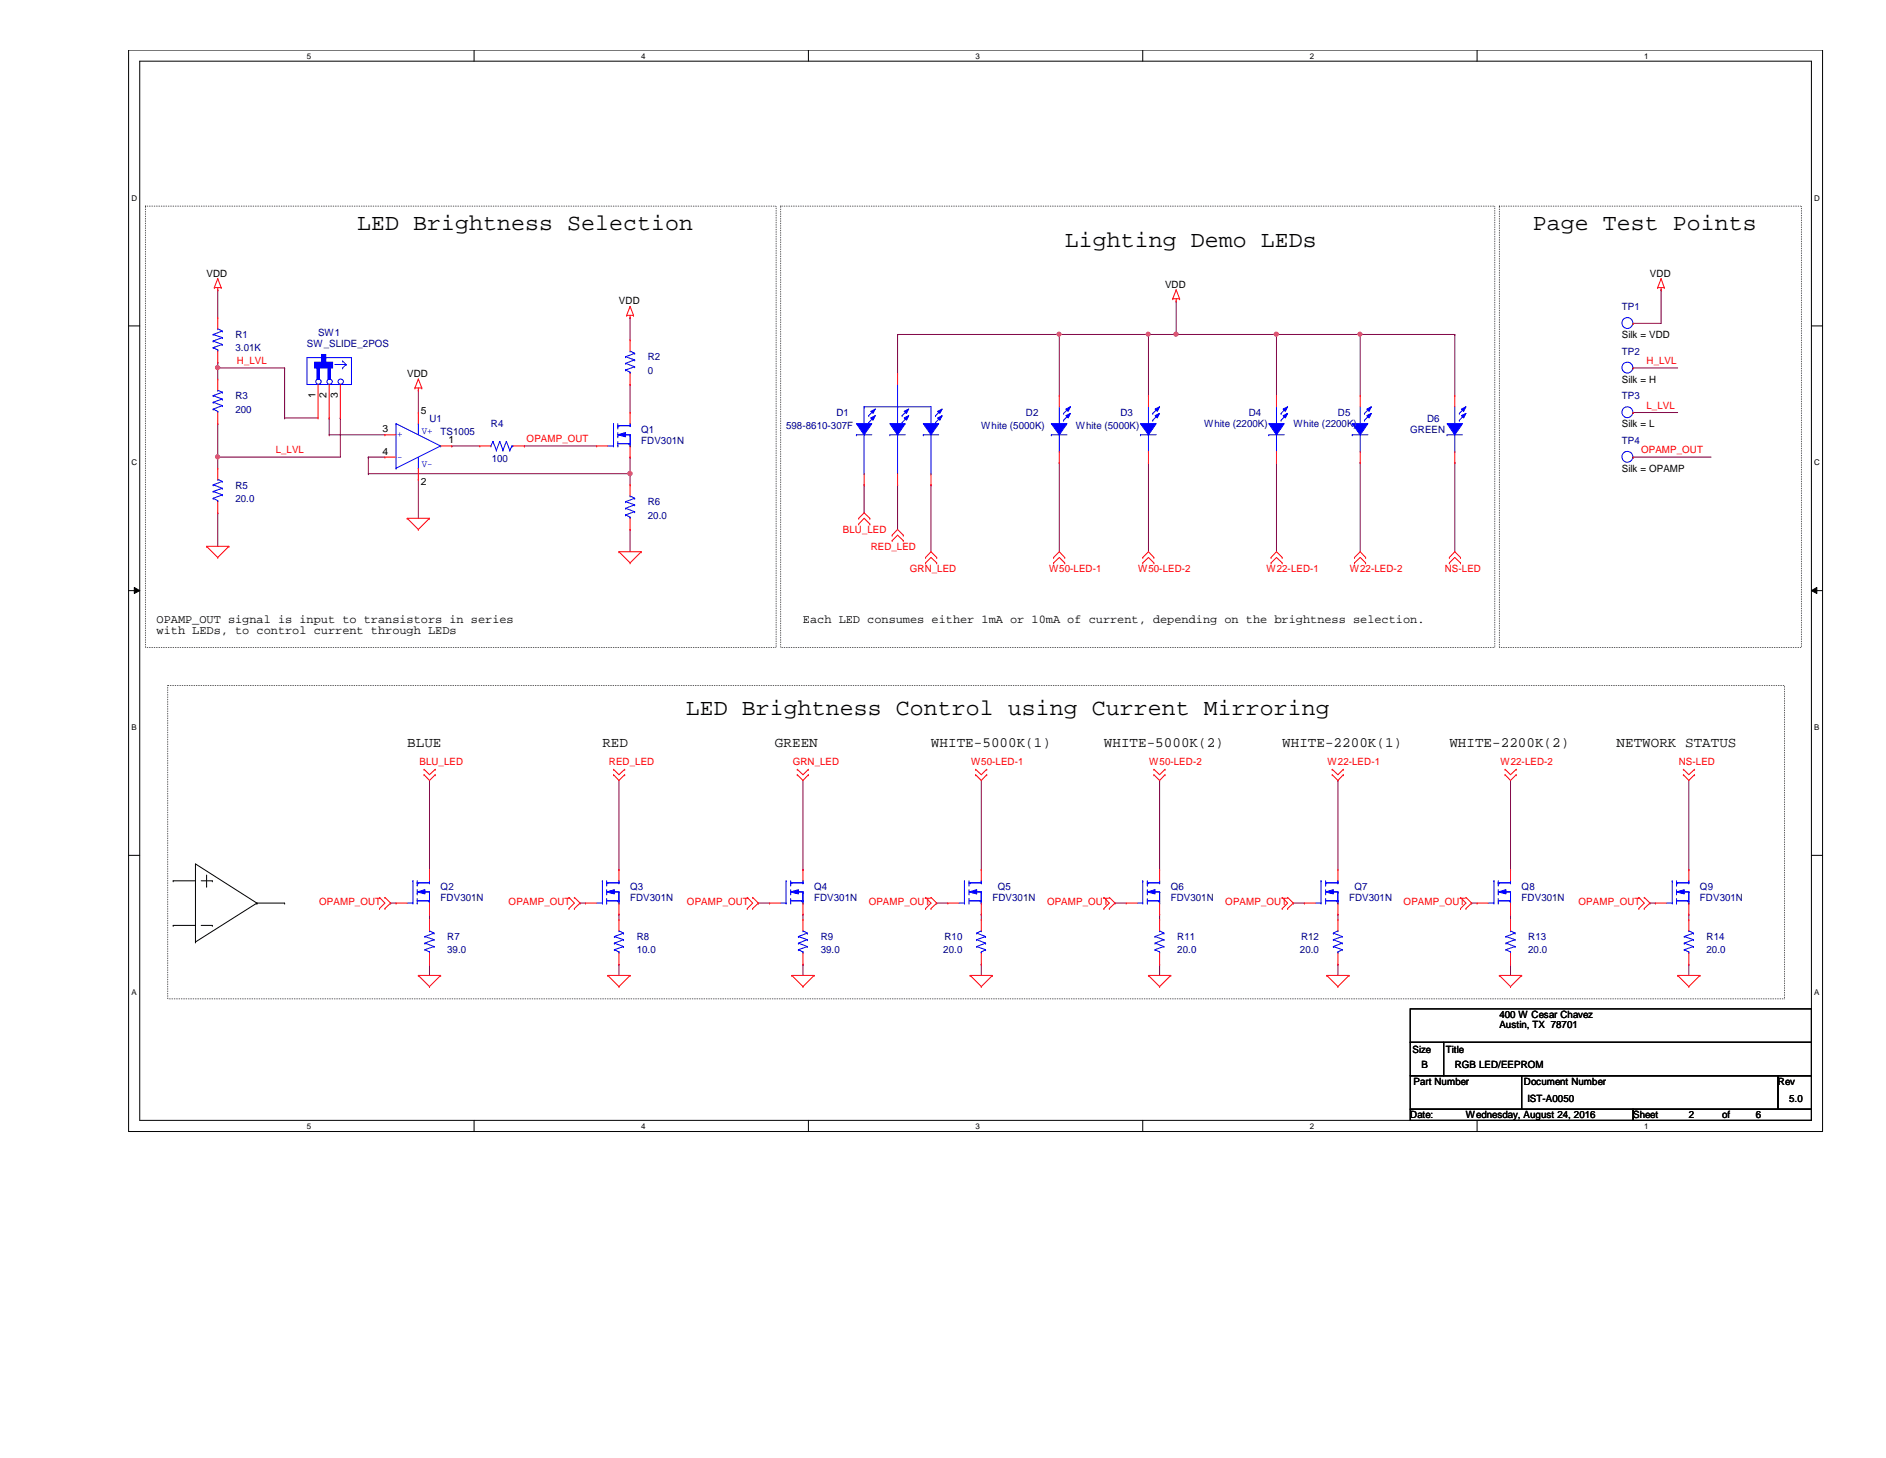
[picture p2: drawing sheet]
<svg xmlns="http://www.w3.org/2000/svg" width="279mm" height="216mm" viewBox="0 0 279 216" stroke-linecap="round" stroke-linejoin="round" font-family="sans-serif">
<path d="M19.1 7.4h250.9v160.2h-250.9zM20.7 9.1h247.7v156.8h-247.7z" fill="none" stroke="#000" stroke-width=".15"/>
<g fill="#fff">
<path d="M45.5 7.6h.6v1.3h-.6z"/>
<path d="M45.5 166.1h.6v1.3h-.6z"/>
</g>
<path d="M70.2 7.4v1.7M70.2 165.9v1.7" fill="none" stroke="#000" stroke-width=".15"/>
<g fill="#fff">
<path d="M95 7.6h.6v1.3h-.6z"/>
<path d="M95 166.1h.6v1.3h-.6z"/>
</g>
<path d="M119.8 7.4v1.7M119.8 165.9v1.7" fill="none" stroke="#000" stroke-width=".15"/>
<g fill="#fff">
<path d="M144.5 7.6h.6v1.3h-.6z"/>
<path d="M144.5 166.1h.6v1.3h-.6z"/>
</g>
<path d="M169.3 7.4v1.7M169.3 165.9v1.7" fill="none" stroke="#000" stroke-width=".15"/>
<g fill="#fff">
<path d="M194.1 7.6h.5v1.3h-.5z"/>
<path d="M194.1 166.1h.5v1.3h-.5z"/>
</g>
<path d="M218.8 7.4v1.7M218.8 165.9v1.7" fill="none" stroke="#000" stroke-width=".15"/>
<g fill="#fff">
<path d="M243.6 7.6h.6v1.3h-.6z"/>
<path d="M243.6 166.1h.6v1.3h-.6z"/>
<path d="M19.5 28.7h.8v1.3h-.8z"/>
<path d="M268.8 28.7h.8v1.3h-.8z"/>
<path d="M19.5 67.9h.8v1.3h-.8z"/>
<path d="M268.8 67.9h.8v1.3h-.8z"/>
</g>
<path d="M19.1 48.3h1.6M268.4 48.3h1.6" fill="none" stroke="#000" stroke-width=".15"/>
<g fill="#fff">
<path d="M19.5 107.1h.7v1.3h-.7z"/>
<path d="M268.8 107.1h.7v1.3h-.7z"/>
</g>
<path d="M19.1 87.5h1.6M19.9 87l.8 .5-.8 .4zM268.4 87.5l.8-.5v.9zM268.4 87.5h1.6" fill="none" stroke="#000" stroke-width=".15"/>
<path d="M19.9 87l.8 .5-.8 .4zM268.4 87.5l.8-.5v.9z" fill="#000"/>
<g fill="#fff">
<path d="M19.5 146.3h.7v1.3h-.7z"/>
<path d="M268.8 146.3h.7v1.3h-.7z"/>
</g>
<g fill="none" stroke="#000" stroke-width=".15">
<path d="M19.1 126.7h1.6M25.7 130.4h.1M25.7 137h.1M25.7 130.4h3.3M25.7 137h3.3M29 139.5h.1M29.8 130.4h1.7M29.8 137h1.7M30.6 131.2h.1M30.6 129.6v1.6M31.5 130.4h.1M31.5 137h.1"/>
<path d="M38.1 133.7h.1M38.1 133.7l-9.1-5.8v11.6M38.1 133.7l-9.1 5.8M38.1 133.7h4.1M42.2 133.7h.1M268.4 126.7h1.6"/>
</g>
<path d="M21.5 30.5h93.5v65.4h-93.5zM115.7 30.5h105.7v65.4h-105.7zM222.1 30.5h44.8v65.4h-44.8zM24.8 101.5h239.6v46.4h-239.6z" fill="none" stroke="#000" stroke-width=".15" stroke-dasharray="0 .3"/>
<path d="M174.2 44.6h.1M174.2 44.6v4.9" fill="none" stroke="#800040" stroke-width=".15"/>
<circle cx="174.2" cy="49.5" r=".31" fill="#f0f"/>
<circle cx="174.2" cy="49.5" r=".31" fill="none" stroke="#f0f" stroke-width=".15"/>
<g fill="none" stroke="#800040" stroke-width=".15">
<path d="M241.9 47.9h.1M241.9 47.9h4.2M54.6 70.1h.1M62 71h.1M62 71v5.7M93.3 67.7h.1M93.3 78.4h.1M93.3 67.7v2.4h-38.7M93.3 78.4v3.3M128 71.8h.1M128 71.8v4.1M133 71.8h.1"/>
<path d="M133 71.8v6.6M137.9 71.8h.1M137.9 71.8v9.9M63.6 115.6v13.2M91.7 115.6v13.2M119 115.6v13.2M145.4 115.6v13.2M171.8 115.6h.1M171.8 115.6v13.2M198.2 115.6h.1M198.2 115.6v13.2M57.9 133.7h.1"/>
<path d="M57.9 133.7h.8M63.6 128.8h.1M63.6 135.4h.1M63.6 135.4v.8M85.9 133.7h.1M85.9 133.7h.8M91.7 135.4h.1M91.7 128.8h.1M91.7 135.4v.8M112.4 133.7h.1M112.4 133.7h1.6M119 128.8h.1"/>
<path d="M119 135.4h.1M119 135.4v.8M138.8 133.7h.1M138.8 133.7h1.6M145.4 128.8h.1M145.4 135.4h.1M145.4 135.4v.8M165.2 133.7h.1M165.2 133.7h1.6M171.8 135.4h.1M171.8 135.4v.8M191.6 133.7h.1"/>
<path d="M191.6 133.7h1.7M198.2 135.4h.1M198.2 135.4v.8M63.6 142.8h.1M63.6 142.8v1.6M91.7 142.8h.1M91.7 142.8v1.6M119 142.8h.1M119 142.8v1.6M145.4 142.8h.1M145.4 142.8v1.6M171.8 142.8h.1"/>
<path d="M171.8 142.8v1.6M198.2 142.8h.1M198.2 142.8v1.6"/>
</g>
<circle cx="93.3" cy="70.1" r=".32" fill="#f0f"/>
<circle cx="93.3" cy="70.1" r=".32" fill="none" stroke="#f0f" stroke-width=".15"/>
<g fill="none" stroke="#800040" stroke-width=".15">
<path d="M32.3 53.6h.1M32.3 53.6v.9M62 57.8h.1M62 57.8v3.3M93.3 56.9h.1M93.3 47h.1M93.3 47v3.3M93.3 56.9v4.2M32.3 75.9h.1M32.3 75.9v5M54.6 67.7h.1M54.6 67.7v2.4"/>
<path d="M54.6 67.7h2.4M93.3 70.1h.1M93.3 70.1v1.7"/>
</g>
<circle cx="32.2" cy="54.4" r=".31" fill="#f0f"/>
<circle cx="32.2" cy="54.4" r=".31" fill="none" stroke="#f0f" stroke-width=".15"/>
<path d="M32.3 42.9h.1M32.3 42.9v4.1M32.3 62.7h.1M32.3 67.7h.1M32.3 62.7v6.6M50.4 61.9h.1M50.4 61.9v5.8" fill="none" stroke="#800040" stroke-width=".15"/>
<circle cx="32.2" cy="67.6" r=".31" fill="#f0f"/>
<circle cx="32.2" cy="67.6" r=".31" fill="none" stroke="#f0f" stroke-width=".15"/>
<g fill="none" stroke="#800040" stroke-width=".15">
<path d="M32.3 54.5h.1M32.3 54.5v1.6M32.3 54.5h9.9M42.2 54.5h.1M42.2 54.5v7.4M156.9 49.5h.1M156.9 49.5h13.2M32.3 67.7h.1M32.3 67.7h18.1M42.2 61.9h.1M42.2 61.9h4.9M48.8 64.4h.1"/>
<path d="M48.8 61.9h.1M48.8 64.4h8.2M48.8 61.9v2.5M66.9 66h.1M66.9 66h4.2M77.7 66h.1M77.7 66h10.7M156.9 68.5h.1M156.9 68.5v13.2M170.1 68.5h.1M170.1 68.5v13.2M189.1 68.5h.1"/>
<path d="M189.1 68.5v13.2M201.5 68.5h.1M201.5 68.5v13.2M215.5 68.5h.1M215.5 68.5v13.2M223.8 115.6v13.2M250.2 115.6v13.2M218 133.7h.1M218 133.7h.8M223.8 135.4h.1M223.8 128.8h.1M223.8 135.4v.8"/>
<path d="M244.4 133.7h.1M244.4 133.7h.8M250.2 128.8h.1M250.2 135.4h.1M250.2 135.4v.8M223.8 142.8h.1M223.8 142.8v1.6M250.2 142.8h.1M250.2 142.8v1.6"/>
</g>
<circle cx="170.1" cy="49.5" r=".3" fill="#f0f"/>
<circle cx="170.1" cy="49.5" r=".3" fill="none" stroke="#f0f" stroke-width=".15"/>
<g fill="none" stroke="#800040" stroke-width=".15">
<path d="M133 49.5h.1M133 49.5v5.8M156.9 49.5h.1M156.9 49.5v9.1M170.1 49.5h.1M170.1 49.5v9.1M170.1 49.5h4.1M189.1 49.5h.1M189.1 49.5h26.4M189.1 49.5v9.1M201.5 49.5h.1M201.5 49.5v9.1"/>
<path d="M215.5 49.5h.1M215.5 49.5v9.1"/>
</g>
<circle cx="201.5" cy="49.5" r=".3" fill="#f0f"/>
<circle cx="201.5" cy="49.5" r=".3" fill="none" stroke="#f0f" stroke-width=".15"/>
<path d="M133 49.5h.1M133 49.5h23.9" fill="none" stroke="#800040" stroke-width=".15"/>
<circle cx="156.9" cy="49.5" r=".3" fill="#f0f"/>
<circle cx="156.9" cy="49.5" r=".3" fill="none" stroke="#f0f" stroke-width=".15"/>
<path d="M174.2 49.5h.1M174.2 49.5h14.9" fill="none" stroke="#800040" stroke-width=".15"/>
<circle cx="189.1" cy="49.5" r=".31" fill="#f0f"/>
<circle cx="189.1" cy="49.5" r=".31" fill="none" stroke="#f0f" stroke-width=".15"/>
<path d="M241.9 54.5h.1M241.9 54.5h6.6M246.1 42.9h.1M246.1 42.9v5M241.9 61.1h.1M241.9 67.7h.1M241.9 61.1h6.6M241.9 67.7h11.6" fill="none" stroke="#800040" stroke-width=".15"/>
<g fill="none" stroke="#f00" stroke-width=".15">
<path d="M31.8 42.6h.1M31.8 42.6h1M32.3 42.9h.1M32.3 41.3h.1M32.3 42.6v.3M32.3 41.3l-.5 1.3M32.3 41.3l.5 1.3M32.8 42.6h.1M61.5 57.4h.1M61.5 57.4h1M62 57.8h.1M62 56.1h.1"/>
<path d="M62 57.4v.4M62 56.1l-.5 1.3M62 56.1l.5 1.3M62.5 57.4h.1M92.8 46.7h.1M92.8 46.7h1.1M93.3 47h.1M93.3 45.4h.1M93.3 56.9h.1M93.3 50.3h.1M93.3 46.7v.3M93.3 50.3v1.7"/>
<path d="M93.3 55.3v1.6M93.3 45.4l-.5 1.3M93.3 45.4l.6 1.3M93.9 46.7h.1M173.7 44.2h.1M173.7 44.2h1.1M174.2 44.6h.1M174.2 42.9h.1M174.2 44.2v.4M174.2 42.9l-.5 1.3M174.2 42.9l.6 1.3M174.8 44.2h.1"/>
<path d="M245.6 42.6h.1M245.6 42.6h.9M246.1 42.9h.1M246.1 41.3h.1M246.1 42.6v.3M246.1 41.3l-.5 1.3M246.1 41.3l.4 1.3M246.5 42.6h.1M60.3 76.7h.1M60.3 76.7h3.3M60.3 76.7l1.7 1.7M62 78.4h.1"/>
<path d="M63.6 76.7h.1M63.6 76.7l-1.6 1.7M127.2 76.7h.1M127.2 77.6h.1M127.2 76.7l.8-.8 .9 .8M127.2 77.6l.8-.9 .9 .9M128.9 76.7h.1M128.9 77.6h.1M132.2 79.2h.1M132.2 79.2l.8-.8 .8 .8M133.8 79.2h.1M241.9 67.7h.1"/>
<path d="M30.6 80.9h.1M30.6 80.9h3.3M30.6 80.9l1.7 1.6M32.3 82.5h.1M33.9 80.9h.1M33.9 80.9l-1.6 1.6M91.7 81.7h.1M91.7 81.7h3.3M91.7 81.7l1.6 1.7M93.3 83.4h.1M95 81.7h.1M95 81.7l-1.7 1.7"/>
<path d="M132.2 80.1h.1M132.2 80.1l.8-.9 .8 .9M133.8 80.1h.1M137.1 82.5h.1M137.1 83.4h.1M137.1 82.5l.8-.8 .9 .8M137.1 83.4l.8-.9 .9 .9M138.8 82.5h.1M138.8 83.4h.1M156.1 82.5h.1M156.1 83.4h.1M156.1 82.5l.8-.8 .8 .8"/>
<path d="M156.1 83.4l.8-.9 .8 .9M157.7 82.5h.1M157.7 83.4h.1M169.3 82.5h.1M169.3 83.4h.1M169.3 82.5l.8-.8 .8 .8M169.3 83.4l.8-.9 .8 .9M170.9 82.5h.1M170.9 83.4h.1M188.3 82.5h.1M188.3 83.4h.1M188.3 83.4l.8-.9 .8 .9"/>
<path d="M188.3 82.5l.8-.8 .8 .8M189.9 82.5h.1M189.9 83.4h.1M200.7 82.5h.1M200.7 83.4h.1M200.7 82.5l.8-.8 .8 .8M200.7 83.4l.8-.9 .8 .9M202.3 82.5h.1M202.3 83.4h.1M214.7 82.5h.1M214.7 83.4h.1M214.7 83.4l.8-.9 .9 .9"/>
<path d="M214.7 82.5l.8-.8 .9 .8M216.4 82.5h.1M216.4 83.4h.1M62.8 114.7h.1M62.8 113.9h.1M62.8 114.7l.8 .9 .9-.9M62.8 113.9l.8 .8 .9-.8M64.5 114.7h.1M64.5 113.9h.1M90.9 114.7h.1M90.9 113.9h.1M90.9 114.7l.8 .9 .8-.9"/>
<path d="M90.9 113.9l.8 .8 .8-.8M92.5 114.7h.1M92.5 113.9h.1M118.1 114.7h.1M118.1 113.9h.1M118.1 114.7l.9 .9 .8-.9M118.1 113.9l.9 .8 .8-.8M119.8 114.7h.1M119.8 113.9h.1M144.5 114.7h.1M144.5 113.9h.1M144.5 114.7l.9 .9 .8-.9"/>
<path d="M144.5 113.9l.9 .8 .8-.8M146.2 114.7h.1M146.2 113.9h.1M170.9 114.7h.1M170.9 113.9h.1M170.9 113.9l.9 .8 .8-.8M170.9 114.7l.9 .9 .8-.9M172.6 114.7h.1M172.6 113.9h.1M197.4 114.7h.1M197.4 113.9h.1M197.4 114.7l.8 .9 .8-.9"/>
<path d="M197.4 113.9l.8 .8 .8-.8M199 114.7h.1M199 113.9h.1M223 114.7h.1M223 113.9h.1M223 114.7l.8 .9 .8-.9M223 113.9l.8 .8 .8-.8M224.6 114.7h.1M224.6 113.9h.1M249.4 114.7h.1M249.4 113.9h.1M249.4 114.7l.8 .9 .8-.9"/>
<path d="M249.4 113.9l.8 .8 .8-.8M251 114.7h.1M251 113.9h.1M56.2 134.5h.1M56.2 132.9h.1M56.2 132.9l.8 .8-.8 .8M57 132.9h.1M57 134.5h.1M57 132.9l.9 .8-.9 .8M84.3 134.5h.1M84.3 132.9h.1M84.3 132.9l.8 .8-.8 .8"/>
<path d="M85.1 132.9h.1M85.1 134.5h.1M85.1 132.9l.8 .8-.8 .8M110.7 134.5h.1M110.7 132.9h.1M110.7 132.9l.8 .8-.8 .8M111.5 132.9h.1M111.5 134.5h.1M111.5 132.9l.9 .8-.9 .8M137.1 132.9h.1M137.1 134.5h.1M137.1 132.9l.8 .8-.8 .8"/>
<path d="M137.9 134.5h.1M137.9 132.9h.1M137.9 132.9l.9 .8-.9 .8M163.5 132.9h.1M163.5 134.5h.1M163.5 132.9l.8 .8-.8 .8M164.3 134.5h.1M164.3 132.9h.1M164.3 132.9l.9 .8-.9 .8M189.9 134.5h.1M189.9 132.9h.1M189.9 132.9l.9 .8-.9 .8"/>
<path d="M190.8 132.9h.1M190.8 134.5h.1M190.8 132.9l.8 .8-.8 .8M216.4 134.5h.1M216.4 132.9h.1M216.4 132.9l.8 .8-.8 .8M217.2 132.9h.1M217.2 134.5h.1M217.2 132.9l.8 .8-.8 .8M242.8 134.5h.1M242.8 132.9h.1M242.8 132.9l.8 .8-.8 .8"/>
<path d="M243.6 132.9h.1M243.6 134.5h.1M243.6 132.9l.8 .8-.8 .8M62 144.4h.1M62 144.4h3.3M62 144.4l1.6 1.7M63.6 146.1h.1M65.3 144.4h.1M65.3 144.4l-1.7 1.7M90 144.4h.1M90 144.4h3.3M90 144.4l1.7 1.7"/>
<path d="M91.7 146.1h.1M93.3 144.4h.1M93.3 144.4l-1.6 1.7M117.3 144.4h.1M117.3 144.4h3.3M117.3 144.4l1.7 1.7M119 146.1h.1M120.6 144.4h.1M120.6 144.4l-1.6 1.7M143.7 144.4h.1M143.7 144.4h3.3M143.7 144.4l1.7 1.7"/>
<path d="M145.4 146.1h.1M147 144.4h.1M147 144.4l-1.6 1.7M170.1 144.4h.1M170.1 144.4h3.3M170.1 144.4l1.7 1.7M171.8 146.1h.1M173.4 144.4h.1M173.4 144.4l-1.6 1.7M196.6 144.4h.1M196.6 144.4h3.3M196.6 144.4l1.6 1.7"/>
<path d="M198.2 146.1h.1M199.9 144.4h.1M199.9 144.4l-1.7 1.7M222.1 144.4h.1M222.1 144.4h3.3M222.1 144.4l1.7 1.7M223.8 146.1h.1M225.4 144.4h.1M225.4 144.4l-1.6 1.7M248.5 144.4h.1M248.5 144.4h3.3M248.5 144.4l1.7 1.7"/>
<path d="M250.2 146.1h.1M251.8 144.4h.1M251.8 144.4l-1.6 1.7"/>
</g>
<path d="M208.9 149.4h59.5v4.9h-59.5zM208.9 154.3h5v5h-5zM208.9 159.3h16.5v5h-16.5zM213.9 154.3h54.5v5h-54.5zM225.4 159.3h38v5h-38zM263.4 159.3h5v5h-5zM208.9 164.3h33v1.6h-33zM241.9 164.3h26.5v1.6h-26.5z" fill="none" stroke="#000" stroke-width=".15"/>
<g fill="none" stroke="#00f" stroke-width=".15">
<path d="M92.7 54.8h.1M92.7 53.8h.1M92.7 52.8h.1M92.7 54.8l.6 .3M92.7 53.8l1.3 .5M92.7 52.8l1.3 .5M93.3 52h.1M93.3 55.1h.1M93.3 52l.7 .3M93.3 55.1v.2M94 54.3h.1M94 53.3h.1"/>
<path d="M94 52.3h.1M94 54.3l-1.3 .5M94 53.3l-1.3 .5M94 52.3l-1.3 .5M88.4 133.7h.8M89.2 133.7h.1M89.2 130.4h.1M89.2 130.4v3.3M89.9 130.7h.1M89.9 133.7h.1M89.9 130.7h1.8M89.9 133.4h1.8"/>
<path d="M89.9 133.1v.6M90 130.7h.1M90.7 132.1h1M91.5 133.4h.1M91.7 130.7h.1M91.7 132.1h.1M91.7 133.7h.1M91.7 133.4h.1M91.7 130.4v.3M91.7 132.1v1.6"/>
<circle cx="241.1" cy="67.6" r=".81"/>
</g>
<path d="M89.9 132.1l1.1-.4v.7z" fill="#00f"/>
<g fill="none" stroke="#00f" stroke-width=".15">
<path d="M72.7 66h.1M73 65.4h.1M73 65.4l.5 1.3M73 65.4l-.3 .6M73.5 66.7h.1M74 65.4h.1M74 65.4l.5 1.3M74 65.4l-.5 1.3M74.5 66.7h.1M75 65.4h.1M75 65.4l.5 1.3M75 65.4l-.5 1.3"/>
<path d="M75.5 66.7h.1M75.9 66h.1M75.9 66l-.4 .7M62.9 139.7h.1M62.9 138.7h.1M62.9 139.7l1.4 .5M62.9 138.7l1.4 .4M63.6 137.8h.1M63.6 137.8l.7 .4M64.3 139.1h.1M64.3 138.2h.1M64.3 139.1l-1.4 .6"/>
<path d="M64.3 138.2l-1.4 .5M89.9 132.1l1.1-.4v.7zM89.9 132.4h.1M89.9 131.1h.1M89.9 130.4v.7M89.9 131.7v.7M168.5 133.7h.8M169.3 133.7h.1M169.3 130.4h.1M169.3 130.4v3.3M170 130.7h.1M170 133.7h.1"/>
<path d="M170 130.7h1.8M170 133.4h1.8M170 133.1v.6M170.1 130.7h.1M170.8 132.1h1M171.6 133.4h.1M171.8 130.7h.1M171.8 132.1h.1M171.8 133.7h.1M171.8 133.4h.1M171.8 130.4v.3M171.8 132.1v1.6"/>
<path d="M62.9 140.6h.1M62.9 140.6l.7 .4M63.6 141h.1M63.6 141v.1M64.3 140.2h.1M64.3 140.2l-1.4 .4"/>
</g>
<g fill="none" stroke="#f00" stroke-width=".15">
<path d="M71.1 66h.1M71.1 66h1.6M76 66h1.7M77.7 66h.1M63.6 136.2h.1M63.6 136.2v1.6M86.7 133.7h.1M86.7 133.7h1.7M91.7 128.8h.1M91.7 135.4h.1M91.7 128.8v1.6M91.7 133.7v1.7"/>
<path d="M63.6 142.8h.1M63.6 141.1v1.7"/>
</g>
<path d="M170 132.1l1.1-.4v.7z" fill="#00f"/>
<g fill="none" stroke="#00f" stroke-width=".15">
<path d="M170 132.1l1.1-.4v.7zM170 132.4h.1M170 131.1h.1M170 130.4v.7M170 131.7v.7M194.9 133.7h.8M195.7 133.7h.1M195.7 130.4h.1M195.7 130.4v3.3M196.4 130.7h.1M196.4 133.7h.1M196.4 130.7h1.8"/>
<path d="M196.4 133.4h1.8M196.4 133.1v.6M196.6 130.7h.1M197.2 132.1h1M198 133.4h.1M198.2 130.7h.1M198.2 132.1h.1M198.2 133.7h.1M198.2 133.4h.1M198.2 130.4v.3M198.2 132.1v1.6"/>
</g>
<path d="M166.8 133.7h.1M166.8 133.7h1.7M171.8 128.8h.1M171.8 135.4h.1M171.8 128.8v1.6M171.8 133.7v1.7" fill="none" stroke="#f00" stroke-width=".15"/>
<path d="M196.4 132.1l1.1-.4v.7z" fill="#00f"/>
<g fill="none" stroke="#00f" stroke-width=".15">
<path d="M90 66h.9M90.9 66h.1M90.9 62.7h.1M90.9 62.7v3.3M91.5 63h.1M91.5 66h.1M91.5 63h1.8M91.5 65.7h1.8M91.5 65.4v.6M91.7 63h.1M92.4 64.4h.9M93.2 65.7h.1"/>
<path d="M93.3 63h.1M93.3 64.4h.1M93.3 66h.1M93.3 65.7h.1M93.3 62.7v.3M93.3 64.4v1.6M196.4 132.1l1.1-.4v.7zM196.4 132.4h.1M196.4 131.1h.1M196.4 130.4v.7M196.4 131.7v.7"/>
</g>
<path d="M193.3 133.7h.1M193.3 133.7h1.6M198.2 128.8h.1M198.2 135.4h.1M198.2 128.8v1.6M198.2 133.7v1.7" fill="none" stroke="#f00" stroke-width=".15"/>
<path d="M91.5 64.4l1.2-.4v.7z" fill="#00f"/>
<g fill="none" stroke="#00f" stroke-width=".15">
<path d="M91.5 64.4l1.2-.4v.7zM91.5 64.7h.1M91.5 63.4h.1M91.5 62.7v.7M91.5 64v.7M142.1 133.7h.8M142.9 133.7h.1M142.9 130.4h.1M142.9 130.4v3.3M143.6 130.7h.1M143.6 133.7h.1M143.6 130.7h1.8"/>
<path d="M143.6 133.4h1.8M143.6 133.1v.6M143.7 130.7h.1M144.4 132.1h1M145.2 133.4h.1M145.4 130.7h.1M145.4 132.1h.1M145.4 133.7h.1M145.4 133.4h.1M145.4 130.4v.3M145.4 132.1v1.6M249.5 139.7h.1"/>
<path d="M249.5 138.7h.1M249.5 139.7l1.4 .5M249.5 138.7l1.4 .4M250.2 137.8h.1M250.2 137.8l.7 .4M250.9 139.1h.1M250.9 138.2h.1M250.9 139.1l-1.4 .6M250.9 138.2l-1.4 .5M249.5 140.6h.1M249.5 140.6l.7 .4M250.2 141h.1"/>
<path d="M250.2 141v.1M250.9 140.2h.1M250.9 140.2l-1.4 .4"/>
</g>
<path d="M88.4 66h.1M88.4 66h1.6M93.3 61.1h.1M93.3 67.7h.1M93.3 61.1v1.6M93.3 66v1.7M250.2 136.2h.1M250.2 136.2v1.6M250.2 142.8h.1M250.2 141.1v1.7" fill="none" stroke="#f00" stroke-width=".15"/>
<path d="M143.6 132.1l1.1-.4v.7z" fill="#00f"/>
<g fill="none" stroke="#00f" stroke-width=".15">
<path d="M31.6 73.8h.1M31.6 72.8h.1M31.6 71.8h.1M31.6 73.8l.7 .3M31.6 72.8l1.3 .5M31.6 71.8l1.3 .5M32.3 71h.1M32.3 74.1h.1M32.3 71l.6 .3M32.3 74.1v.2M32.9 73.3h.1M32.9 72.3h.1"/>
<path d="M32.9 71.3h.1M32.9 73.3l-1.3 .5M32.9 72.3l-1.3 .5M32.9 71.3l-1.3 .5M115.7 133.7h.8M116.5 133.7h.1M116.5 130.4h.1M116.5 130.4v3.3M117.1 130.7h.1M117.1 133.7h.1M117.1 130.7h1.9M117.1 133.4h1.9"/>
<path d="M117.1 133.1v.6M117.3 130.7h.1M117.9 132.1h1.1M118.8 133.4h.1M119 130.7h.1M119 132.1h.1M119 133.7h.1M119 133.4h.1M119 130.4v.3M119 132.1v1.6M143.6 132.1l1.1-.4v.7zM143.6 132.4h.1"/>
<path d="M143.6 131.1h.1M143.6 130.4v.7M143.6 131.7v.7"/>
</g>
<path d="M32.3 75.9h.1M32.3 69.3h.1M32.3 69.3v1.7M32.3 74.3v1.6M140.4 133.7h.1M140.4 133.7h1.7M145.4 128.8h.1M145.4 135.4h.1M145.4 128.8v1.6M145.4 133.7v1.7" fill="none" stroke="#f00" stroke-width=".15"/>
<path d="M117.1 132.1l1.2-.4v.7z" fill="#00f"/>
<path d="M200.3 64.4h.1M200.3 64.4h2.3M201.5 63.5h.1M201.5 66.8h.1M201.5 60.2v3.3M201.5 64.4v2.4M117.1 132.1l1.2-.4v.7zM117.1 132.4h.1M117.1 131.1h.1M117.1 130.4v.7M117.1 131.7v.7" fill="none" stroke="#00f" stroke-width=".15"/>
<path d="M114 133.7h.1M114 133.7h1.7M119 128.8h.1M119 135.4h.1M119 128.8v1.6M119 133.7v1.7" fill="none" stroke="#f00" stroke-width=".15"/>
<path d="M200.3 62.7h2.3l-1.1 1.7z" fill-rule="evenodd" fill="#00f"/>
<path d="M200.3 62.7h2.3l-1.1 1.7zM202.1 62.2h.1M202.1 61.2h.1M203.2 61.2l-1.1 1M203.2 60.2l-1.1 1" fill="none" stroke="#00f" stroke-width=".15"/>
<path d="M202.5 61.6l.7-.4-.4 .7z" fill-rule="evenodd" fill="#00f"/>
<path d="M202.5 61.6l.7-.4-.4 .7z" fill="none" stroke="#00f" stroke-width=".15"/>
<path d="M202.5 60.6l.7-.4-.4 .7z" fill-rule="evenodd" fill="#00f"/>
<g fill="none" stroke="#00f" stroke-width=".15">
<path d="M45.5 53h6.6v3.9h-6.6zM202.5 60.6l.7-.4-.4 .7zM91 139.7h.1M91 138.7h.1M91 139.7l1.4 .5M91 138.7l1.4 .4M91.7 137.8h.1M91.7 137.8l.7 .4M92.4 139.1h.1M92.4 138.2h.1M92.4 139.1l-1.4 .6M92.4 138.2l-1.4 .5"/>
<path d="M197.5 139.1h.1M197.5 138.2h.1M197.5 139.1l1.3 .6M197.5 138.2l1.3 .5M198.2 137.8h.1M198.2 137.8l-.7 .4M198.8 139.7h.1M198.8 138.7h.1M198.8 139.7l-1.3 .5M198.8 138.7l-1.3 .4M91 140.6h.1M91 140.6l.7 .4"/>
<path d="M91.7 141h.1M91.7 141v.1M92.4 140.2h.1M92.4 140.2l-1.4 .4M197.5 140.2h.1M197.5 140.2l1.3 .4M198.2 141h.1M198.2 141v.1M198.8 140.6h.1M198.8 140.6l-.6 .4"/>
<circle cx="47.2" cy="56.5" r=".39"/>
<circle cx="48.8" cy="56.5" r=".39"/>
<circle cx="50.5" cy="56.5" r=".39"/>
</g>
<path d="M201.5 58.6h.1M201.5 58.6v1.6M201.5 68.5h.1M201.5 66.8v1.7M91.7 136.2h.1M91.7 136.2v1.6M198.2 136.2h.1M198.2 136.2v1.6M91.7 142.8h.1M91.7 141.1v1.7M198.2 142.8h.1M198.2 141.1v1.7" fill="none" stroke="#f00" stroke-width=".15"/>
<path d="M46.6 53.6h2.7v.9h-2.7z" fill-rule="evenodd" fill="#00f"/>
<path d="M46.6 53.6h2.7v.9h-2.7z" fill="none" stroke="#00f" stroke-width=".15"/>
<path d="M46.9 54.5h.4v1.6h-.4z" fill-rule="evenodd" fill="#00f"/>
<path d="M46.9 54.5h.4v1.6h-.4z" fill="none" stroke="#00f" stroke-width=".15"/>
<path d="M48.6 54.5h.3v1.6h-.3z" fill-rule="evenodd" fill="#00f"/>
<path d="M48.6 54.5h.3v1.6h-.3z" fill="none" stroke="#00f" stroke-width=".15"/>
<path d="M47.6 52.5h.7v1.1h-.7z" fill-rule="evenodd" fill="#00f"/>
<g fill="none" stroke="#00f" stroke-width=".15">
<path d="M47.6 52.5h.7v1.1h-.7zM49.6 54h1.7M50.8 54.5h.1M50.8 53.5h.1M50.8 53.5l.5 .5M51.3 54h.1M51.3 54l-.5 .5M220.5 133.7h.8M221.3 133.7h.1M221.3 130.4h.1M221.3 130.4v3.3M222 130.7h.1"/>
<path d="M222 133.7h.1M222 130.7h1.8M222 133.4h1.8M222 133.1v.6M222.1 130.7h.1M222.8 132.1h1M223.6 133.4h.1M223.8 130.7h.1M223.8 132.1h.1M223.8 133.7h.1M223.8 133.4h.1M223.8 130.4v.3"/>
<path d="M223.8 132.1v1.6"/>
</g>
<path d="M47.1 56.9v5M48.8 56.9v5M50.4 56.9v5M47.1 61.9h.1M48.8 61.9h.1M50.4 61.9h.1" fill="none" stroke="#f00" stroke-width=".15"/>
<path d="M222 132.1l1.1-.4v.7z" fill="#00f"/>
<g fill="none" stroke="#00f" stroke-width=".15">
<path d="M31.6 59.6h.1M31.6 58.6h.1M31.6 59.6l1.3 .5M31.6 58.6l1.3 .5M32.3 57.8h.1M32.3 57.8l.6 .3M32.9 59.1h.1M32.9 58.1h.1M32.9 59.1l-1.3 .5M32.9 58.1l-1.3 .5M31.6 60.6h.1M31.6 60.6l.7 .3"/>
<path d="M32.3 60.9h.1M32.3 60.9v.2M32.9 60.1h.1M32.9 60.1l-1.3 .5M188 64.4h.1M188 64.4h2.2M189.1 63.5h.1M189.1 66.8h.1M189.1 60.2v3.3M189.1 64.4v2.4M144.7 139.1h.1M144.7 138.2h.1"/>
<path d="M144.7 139.1l1.3 .6M144.7 138.2l1.3 .5M145.4 137.8h.1M145.4 137.8l-.7 .4M146 139.7h.1M146 138.7h.1M146 139.7l-1.3 .5M146 138.7l-1.3 .4M222 132.1l1.1-.4v.7zM222 132.4h.1M222 131.1h.1M222 130.4v.7"/>
<path d="M222 131.7v.7M144.7 140.2h.1M144.7 140.2l1.3 .4M145.4 141h.1M145.4 141v.1M146 140.6h.1M146 140.6l-.6 .4"/>
</g>
<g fill="none" stroke="#f00" stroke-width=".15">
<path d="M32.3 56.1h.1M32.3 56.1v1.7M32.3 62.7h.1M32.3 61.1v1.6M145.4 136.2h.1M145.4 136.2v1.6M218.8 133.7h.1M218.8 133.7h1.7M223.8 128.8h.1M223.8 135.4h.1M223.8 128.8v1.6M223.8 133.7v1.7"/>
<path d="M145.4 142.8h.1M145.4 141.1v1.7"/>
</g>
<path d="M188 62.7h2.2l-1.1 1.7z" fill-rule="evenodd" fill="#00f"/>
<path d="M188 62.7h2.2l-1.1 1.7zM189.8 62.2h.1M189.8 61.2h.1M190.8 61.2l-1 1M190.8 60.2l-1 1" fill="none" stroke="#00f" stroke-width=".15"/>
<path d="M190.1 61.6l.7-.4-.4 .7z" fill-rule="evenodd" fill="#00f"/>
<path d="M190.1 61.6l.7-.4-.4 .7z" fill="none" stroke="#00f" stroke-width=".15"/>
<path d="M190.1 60.6l.7-.4-.4 .7z" fill-rule="evenodd" fill="#00f"/>
<g fill="none" stroke="#00f" stroke-width=".15">
<path d="M190.1 60.6l.7-.4-.4 .7zM246.9 133.7h.8M247.7 133.7h.1M247.7 130.4h.1M247.7 130.4v3.3M248.4 130.7h.1M248.4 133.7h.1M248.4 130.7h1.8M248.4 133.4h1.8M248.4 133.1v.6M248.5 130.7h.1M249.2 132.1h1"/>
<path d="M250 133.4h.1M250.2 130.7h.1M250.2 132.1h.1M250.2 133.7h.1M250.2 133.4h.1M250.2 130.4v.3M250.2 132.1v1.6"/>
</g>
<path d="M189.1 58.6h.1M189.1 58.6v1.6M189.1 68.5h.1M189.1 66.8v1.7" fill="none" stroke="#f00" stroke-width=".15"/>
<path d="M248.4 132.1l1.1-.4v.7z" fill="#00f"/>
<g fill="none" stroke="#00f" stroke-width=".15">
<path d="M31.6 51.5h.1M31.6 50.5h.1M31.6 49.5h.1M31.6 51.5l.7 .3M31.6 50.5l1.3 .5M31.6 49.5l1.3 .5M32.3 48.7h.1M32.3 51.8h.1M32.3 48.7l.6 .3M32.3 51.8v.2M32.9 51h.1M32.9 50h.1"/>
<path d="M32.9 49h.1M32.9 51l-1.3 .5M32.9 50l-1.3 .5M32.9 49l-1.3 .5M92.7 76.2h.1M92.7 75.3h.1M92.7 74.3h.1M92.7 76.2l.6 .4M92.7 75.3l1.3 .5M92.7 74.3l1.3 .5M93.3 73.4h.1M93.3 76.6h.1"/>
<path d="M93.3 73.4l.7 .4M93.3 76.6v.1M94 75.8h.1M94 74.8h.1M94 73.8h.1M94 75.8l-1.3 .4M94 74.8l-1.3 .5M94 73.8l-1.3 .5M214.4 64.4h.1M214.4 64.4h2.3M215.5 63.5h.1M215.5 66.8h.1"/>
<path d="M215.5 60.2v3.3M215.5 64.4v2.4M118.3 139.7h.1M118.3 138.7h.1M118.3 139.7l1.3 .5M118.3 138.7l1.3 .4M119 137.8h.1M119 137.8l.6 .4M119.6 139.1h.1M119.6 138.2h.1M119.6 139.1l-1.3 .6M119.6 138.2l-1.3 .5"/>
<path d="M171.1 139.7h.1M171.1 138.7h.1M171.1 139.7l1.3 .5M171.1 138.7l1.3 .4M171.8 137.8h.1M171.8 137.8l.6 .4M172.4 139.1h.1M172.4 138.2h.1M172.4 139.1l-1.3 .6M172.4 138.2l-1.3 .5M248.4 132.1l1.1-.4v.7zM248.4 132.4h.1"/>
<path d="M248.4 131.1h.1M248.4 130.4v.7M248.4 131.7v.7M118.3 140.6h.1M118.3 140.6l.7 .4M119 141h.1M119 141v.1M119.6 140.2h.1M119.6 140.2l-1.3 .4M171.1 140.6h.1M171.1 140.6l.7 .4M171.8 141h.1"/>
<path d="M171.8 141v.1M172.4 140.2h.1M172.4 140.2l-1.3 .4"/>
</g>
<g fill="none" stroke="#f00" stroke-width=".15">
<path d="M32.3 53.6h.1M32.3 47h.1M32.3 47v1.7M32.3 52v1.6M93.3 78.4h.1M93.3 71.8h.1M93.3 71.8v1.6M93.3 76.7v1.7M119 136.2h.1M119 136.2v1.6M171.8 136.2h.1M171.8 136.2v1.6"/>
<path d="M245.2 133.7h.1M245.2 133.7h1.7M250.2 128.8h.1M250.2 135.4h.1M250.2 128.8v1.6M250.2 133.7v1.7M119 142.8h.1M119 141.1v1.7M171.8 142.8h.1M171.8 141.1v1.7"/>
</g>
<path d="M214.4 62.7h2.3l-1.2 1.7z" fill-rule="evenodd" fill="#00f"/>
<path d="M214.4 62.7h2.3l-1.2 1.7zM216.2 62.2h.1M216.2 61.2h.1M217.2 61.2l-1 1M217.2 60.2l-1 1" fill="none" stroke="#00f" stroke-width=".15"/>
<path d="M216.5 61.6l.7-.4-.4 .7z" fill-rule="evenodd" fill="#00f"/>
<path d="M216.5 61.6l.7-.4-.4 .7z" fill="none" stroke="#00f" stroke-width=".15"/>
<path d="M216.5 60.6l.7-.4-.4 .7z" fill-rule="evenodd" fill="#00f"/>
<g fill="none" stroke="#00f" stroke-width=".15">
<path d="M169 64.4h.1M169 64.4h2.3M170.1 63.5h.1M170.1 66.8h.1M170.1 60.2v3.3M170.1 64.4v2.4M216.5 60.6l.7-.4-.4 .7zM223.1 139.7h.1M223.1 138.7h.1M223.1 139.7l1.4 .5M223.1 138.7l1.4 .4M223.8 137.8h.1"/>
<path d="M223.8 137.8l.7 .4M224.5 139.1h.1M224.5 138.2h.1M224.5 139.1l-1.4 .6M224.5 138.2l-1.4 .5M223.1 140.6h.1M223.1 140.6l.7 .4M223.8 141h.1M223.8 141v.1M224.5 140.2h.1M224.5 140.2l-1.4 .4"/>
<circle cx="241.1" cy="47.8" r=".81"/>
<circle cx="241.1" cy="54.4" r=".81"/>
</g>
<path d="M215.5 58.6h.1M215.5 58.6v1.6M241.9 47.9h.1M241.9 54.5h.1M215.5 68.5h.1M215.5 66.8v1.7M223.8 136.2h.1M223.8 136.2v1.6M223.8 142.8h.1M223.8 141.1v1.7" fill="none" stroke="#f00" stroke-width=".15"/>
<path d="M169 62.7h2.3l-1.2 1.7z" fill-rule="evenodd" fill="#00f"/>
<path d="M169 62.7h2.3l-1.2 1.7zM170.8 62.2h.1M170.8 61.2h.1M171.8 61.2l-1 1M171.8 60.2l-1 1" fill="none" stroke="#00f" stroke-width=".15"/>
<path d="M171.1 61.6l.7-.4-.3 .7z" fill-rule="evenodd" fill="#00f"/>
<path d="M171.1 61.6l.7-.4-.3 .7z" fill="none" stroke="#00f" stroke-width=".15"/>
<path d="M171.1 60.6l.7-.4-.3 .7z" fill-rule="evenodd" fill="#00f"/>
<path d="M133 56.9v6.6M131.8 64.4h.1M131.8 64.4h2.3M133 63.5h.1M133 70.1h.1M133 64.4v5.7M171.1 60.6l.7-.4-.3 .7z" fill="none" stroke="#00f" stroke-width=".15"/>
<path d="M170.1 58.6h.1M170.1 58.6v1.6M170.1 68.5h.1M170.1 66.8v1.7" fill="none" stroke="#f00" stroke-width=".15"/>
<path d="M131.8 62.7h2.3l-1.1 1.7z" fill-rule="evenodd" fill="#00f"/>
<path d="M128.7 61.6h.1M129.7 60.6l-1 1M131.8 62.7h2.3l-1.1 1.7zM133.6 61.6h.1M134.6 60.6l-1 1" fill="none" stroke="#00f" stroke-width=".15"/>
<path d="M126.9 62.7h2.3l-1.2 1.7z" fill-rule="evenodd" fill="#00f"/>
<path d="M126.9 62.7h2.3l-1.2 1.7zM126.9 64.4h.1M126.9 64.4h2.3M128 63.5h.1M128 70.1h.1M128 60.2v3.3M128 64.4v5.7M128.7 62.6h.1M129.7 61.6l-1 1M138.6 61.6h.1M139.6 60.6l-1 1" fill="none" stroke="#00f" stroke-width=".15"/>
<path d="M136.8 62.7h2.3l-1.2 1.7z" fill-rule="evenodd" fill="#00f"/>
<path d="M128 60.2h.1M128 60.2h9.9v3.3M133.6 62.6h.1M134.6 61.6l-1 1M136.8 62.7h2.3l-1.2 1.7zM136.8 64.4h.1M136.8 64.4h2.3M137.9 63.5h.1M137.9 70.1h.1M137.9 64.4v5.7M138.6 62.6h.1M139.6 61.6l-1 1" fill="none" stroke="#00f" stroke-width=".15"/>
<path d="M138.9 60.9l.7-.3-.4 .6z" fill-rule="evenodd" fill="#00f"/>
<path d="M138.9 60.9l.7-.3-.4 .6z" fill="none" stroke="#00f" stroke-width=".15"/>
<path d="M138.9 61.9l.7-.3-.4 .6z" fill-rule="evenodd" fill="#00f"/>
<path d="M138.9 61.9l.7-.3-.4 .6z" fill="none" stroke="#00f" stroke-width=".15"/>
<path d="M133.9 60.9l.7-.3-.3 .6z" fill-rule="evenodd" fill="#00f"/>
<path d="M133.9 60.9l.7-.3-.3 .6z" fill="none" stroke="#00f" stroke-width=".15"/>
<path d="M133.9 61.9l.7-.3-.3 .6z" fill-rule="evenodd" fill="#00f"/>
<path d="M133.9 61.9l.7-.3-.3 .6z" fill="none" stroke="#00f" stroke-width=".15"/>
<path d="M129 60.9l.7-.3-.4 .6z" fill-rule="evenodd" fill="#00f"/>
<path d="M129 60.9l.7-.3-.4 .6z" fill="none" stroke="#00f" stroke-width=".15"/>
<path d="M129 61.9l.7-.3-.4 .6z" fill-rule="evenodd" fill="#00f"/>
<g fill="none" stroke="#00f" stroke-width=".15">
<path d="M129 61.9l.7-.3-.4 .6zM60.3 133.7h.9M61.2 133.7h.1M61.2 130.4h.1M61.2 130.4v3.3M61.8 130.7h.1M61.8 133.7h.1M61.8 130.7h1.8M61.8 133.4h1.8M61.8 133.1v.6M62 130.7h.1M62.7 132.1h.9"/>
<path d="M63.5 133.4h.1M63.6 130.7h.1M63.6 132.1h.1M63.6 133.7h.1M63.6 133.4h.1M63.6 130.4v.3M63.6 132.1v1.6"/>
</g>
<path d="M133 55.3h.1M133 55.3v1.6M128 71.8h.1M128 70.1v1.7M133 71.8h.1M133 70.1v1.7M137.9 71.8h.1M137.9 70.1v1.7" fill="none" stroke="#f00" stroke-width=".15"/>
<path d="M61.8 132.1l1.1-.4v.7z" fill="#00f"/>
<g fill="none" stroke="#00f" stroke-width=".15">
<path d="M155.7 64.4h.1M155.7 64.4h2.4M156.9 63.5h.1M156.9 66.8h.1M156.9 60.2v3.3M156.9 64.4v2.4M61.8 132.1l1.1-.4v.7zM61.8 132.4h.1M61.8 131.1h.1M61.8 130.4v.7M61.8 131.7v.7"/>
<circle cx="241.1" cy="61" r=".81"/>
</g>
<path d="M241.9 61.1h.1M58.7 133.7h.1M58.7 133.7h1.6M63.6 128.8h.1M63.6 135.4h.1M63.6 128.8v1.6M63.6 133.7v1.7" fill="none" stroke="#f00" stroke-width=".15"/>
<path d="M155.7 62.7h2.4l-1.2 1.7z" fill-rule="evenodd" fill="#00f"/>
<path d="M155.7 62.7h2.4l-1.2 1.7zM157.6 62.2h.1M157.6 61.2h.1M158.6 61.2l-1 1M158.6 60.2l-1 1" fill="none" stroke="#00f" stroke-width=".15"/>
<path d="M157.9 61.6l.7-.4-.4 .7z" fill-rule="evenodd" fill="#00f"/>
<path d="M157.9 61.6l.7-.4-.4 .7z" fill="none" stroke="#00f" stroke-width=".15"/>
<path d="M157.9 60.6l.7-.4-.4 .7z" fill-rule="evenodd" fill="#00f"/>
<path d="M58.7 62.7h.1M58.7 69.3h.1M58.7 62.7l6.6 3.3M58.7 62.7v6.6M62 62.7h.1M62 69.3h.1M62 62.7v1.7M62 67.7v1.6M65.3 66h.1M65.3 66l-6.6 3.3M157.9 60.6l.7-.4-.4 .7z" fill="none" stroke="#00f" stroke-width=".15"/>
<g fill="none" stroke="#f00" stroke-width=".15">
<path d="M156.9 58.6h.1M156.9 58.6v1.6M57 67.7h.1M57 64.4h.1M57 67.7h1.7M57 64.4h1.7M62 71h.1M62 61.1h.1M62 61.1v1.6M62 69.3v1.7M65.3 66h1.6M66.9 66h.1"/>
<path d="M156.9 68.5h.1M156.9 66.8v1.7"/>
</g>
<circle cx="174.2" cy="49.5" r=".31" fill="#f0f"/>
<circle cx="174.2" cy="49.5" r=".31" fill="none" stroke="#f0f" stroke-width=".15"/>
<circle cx="93.3" cy="70.1" r=".32" fill="#f0f"/>
<circle cx="93.3" cy="70.1" r=".32" fill="none" stroke="#f0f" stroke-width=".15"/>
<circle cx="32.2" cy="54.4" r=".31" fill="#f0f"/>
<circle cx="32.2" cy="54.4" r=".31" fill="none" stroke="#f0f" stroke-width=".15"/>
<circle cx="32.2" cy="67.6" r=".31" fill="#f0f"/>
<circle cx="32.2" cy="67.6" r=".31" fill="none" stroke="#f0f" stroke-width=".15"/>
<circle cx="170.1" cy="49.5" r=".3" fill="#f0f"/>
<circle cx="170.1" cy="49.5" r=".3" fill="none" stroke="#f0f" stroke-width=".15"/>
<circle cx="201.5" cy="49.5" r=".3" fill="#f0f"/>
<circle cx="201.5" cy="49.5" r=".3" fill="none" stroke="#f0f" stroke-width=".15"/>
<circle cx="156.9" cy="49.5" r=".3" fill="#f0f"/>
<circle cx="156.9" cy="49.5" r=".3" fill="none" stroke="#f0f" stroke-width=".15"/>
<circle cx="189.1" cy="49.5" r=".31" fill="#f0f"/>
<circle cx="189.1" cy="49.5" r=".31" fill="none" stroke="#f0f" stroke-width=".15"/>
<g font-size="3.4">
<text x="52.9" y="34.1">LED Brightness Selection</text>
<text x="227.1" y="34.1">Page Test Points</text>
<text x="157.7" y="36.5">Lighting Demo LEDs</text>
<text x="101.6" y="105.9">LED Brightness Control using Current Mirroring</text>
</g>
<g font-size="2.1">
<text x="60.3" y="110.6">BLUE</text>
<text x="89.2" y="110.6">RED</text>
<text x="114.8" y="110.6">GREEN</text>
<text x="137.9" y="110.6">WHITE-5000K(1)</text>
<text x="163.5" y="110.6">WHITE-5000K(2)</text>
<text x="189.9" y="110.6">WHITE-2200K(1)</text>
<text x="214.7" y="110.6">WHITE-2200K(2)</text>
<text x="239.5" y="110.6">NETWORK STATUS</text>
</g>
<g font-size="1.8">
<text x="23.2" y="92.2">OPAMP_OUT signal is input to transistors in series</text>
<text x="23.2" y="93.9">with LEDs, to control current through LEDs</text>
<text x="119" y="92.2">Each LED consumes either 1mA or 10mA of current, depending on the brightness selection.</text>
</g>
<g font-size="1.5">
<text x="30.6" y="41">VDD</text>
<text x="244.4" y="41">VDD</text>
<text x="91.7" y="45.1">VDD</text>
<text x="172.6" y="42.6">VDD</text>
<text x="240.3" y="50">Silk = VDD</text>
<text x="46.7" y="58.9" transform="rotate(-90 46.7 58.9)">1</text>
<text x="48.4" y="58.9" transform="rotate(-90 48.4 58.9)">2</text>
<text x="50" y="58.9" transform="rotate(-90 50 58.9)">3</text>
<text x="60.3" y="55.8">VDD</text>
<text x="240.3" y="56.6">Silk = H</text>
<text x="56.7" y="64">3</text>
<text x="62.4" y="61.3">5</text>
<text x="66.4" y="65.7">1</text>
<text x="240.3" y="63.2">Silk = L</text>
<text x="56.7" y="67.3">4</text>
<text x="62.4" y="71.8">2</text>
<text x="240.3" y="69.8">Silk = OPAMP</text>
<text x="209.3" y="155.9">Size</text>
<text x="214.2" y="155.9">Title</text>
<text x="222.1" y="150.7">400 W Cesar Chavez</text>
<text x="222.1" y="152.3">Austin, TX 78701</text>
<text x="209.4" y="160.7">Part Number</text>
<text x="210.6" y="158.2">B</text>
<text x="215.5" y="158.2">RGB LED/EEPROM</text>
<text x="225.8" y="160.7">Document Number</text>
<text x="263.4" y="160.7">Rev</text>
<text x="208.9" y="165.6">Date:</text>
<text x="217.2" y="165.6">Wednesday, August 24, 2016</text>
<text x="226.3" y="163.2">IST-A0050</text>
<text x="241.9" y="165.6">Sheet</text>
<text x="250.2" y="165.6">2</text>
<text x="255.1" y="165.6">of</text>
<text x="260.1" y="165.6">6</text>
<text x="265" y="163.2">5.0</text>
</g>
<g font-size="1.5" fill="#000080">
<text x="240.3" y="45.9">TP1</text>
<text x="34.9" y="50">R1</text>
<text x="34.9" y="52">3.01K</text>
<text x="45.5" y="51.4">SW_SLIDE_2POS</text>
<text x="47.1" y="49.7">SW1</text>
<text x="96" y="53.3">R2</text>
<text x="240.3" y="52.5">TP2</text>
<text x="34.9" y="59.1">R3</text>
<text x="96" y="55.3">0</text>
<text x="240.3" y="59.1">TP3</text>
<text x="34.9" y="61.1">200</text>
<text x="63.6" y="62.4">U1</text>
<text x="65.3" y="64.4">TS1005</text>
<text x="72.7" y="63.2">R4</text>
<text x="95" y="64.1">Q1</text>
<text x="95" y="65.7">FDV301N</text>
<text x="116.5" y="63.6">598-8610-307F</text>
<text x="123.9" y="61.6">D1</text>
<text x="145.4" y="63.6">White (5000K)</text>
<text x="152" y="61.6">D2</text>
<text x="159.4" y="63.6">White (5000K)</text>
<text x="166" y="61.6">D3</text>
<text x="178.4" y="63.2">White (2200K)</text>
<text x="185" y="61.6">D4</text>
<text x="191.6" y="63.2">White (2200K)</text>
<text x="198.2" y="61.6">D5</text>
<text x="208.9" y="64.1">GREEN</text>
<text x="211.4" y="62.4">D6</text>
<text x="240.3" y="65.7">TP4</text>
<text x="72.9" y="68.4">100</text>
<text x="34.9" y="72.3">R5</text>
<text x="34.9" y="74.3">20.0</text>
<text x="96" y="74.8">R6</text>
<text x="96" y="76.8">20.0</text>
<text x="65.3" y="131.8">Q2</text>
<text x="93.3" y="131.8">Q3</text>
<text x="120.6" y="131.8">Q4</text>
<text x="147.8" y="131.8">Q5</text>
<text x="173.4" y="131.8">Q6</text>
<text x="200.7" y="131.8">Q7</text>
<text x="225.4" y="131.8">Q8</text>
<text x="251.8" y="131.8">Q9</text>
<text x="65.3" y="133.4">FDV301N</text>
<text x="93.3" y="133.4">FDV301N</text>
<text x="120.6" y="133.4">FDV301N</text>
<text x="147" y="133.4">FDV301N</text>
<text x="173.4" y="133.4">FDV301N</text>
<text x="199.9" y="133.4">FDV301N</text>
<text x="225.4" y="133.4">FDV301N</text>
<text x="251.8" y="133.4">FDV301N</text>
<text x="66.3" y="139.2">R7</text>
<text x="66.3" y="141.2">39.0</text>
<text x="94.3" y="139.2">R8</text>
<text x="94.3" y="141.2">10.0</text>
<text x="121.6" y="139.2">R9</text>
<text x="121.6" y="141.2">39.0</text>
<text x="139.7" y="141.2">20.0</text>
<text x="139.9" y="139.2">R10</text>
<text x="174.4" y="139.2">R11</text>
<text x="174.4" y="141.2">20.0</text>
<text x="192.6" y="141.2">20.0</text>
<text x="192.7" y="139.2">R12</text>
<text x="226.4" y="139.2">R13</text>
<text x="226.4" y="141.2">20.0</text>
<text x="252.8" y="139.2">R14</text>
<text x="252.8" y="141.2">20.0</text>
</g>
<g font-size="1.5" fill="#f00">
<text x="35.1" y="53.9">H_LVL</text>
<text x="243.9" y="53.9">H_LVL</text>
<text x="78" y="65.5">OPAMP_OUT</text>
<text x="243.9" y="60.5">L_LVL</text>
<text x="40.9" y="67.1">L_LVL</text>
<text x="243.1" y="67.1">OPAMP_OUT</text>
<text x="124.9" y="79">BLU_LED</text>
<text x="129" y="81.4">RED_LED</text>
<text x="134.8" y="84.7">GRN_LED</text>
<text x="155.4" y="84.7">W50-LED-1</text>
<text x="168.6" y="84.7">W50-LED-2</text>
<text x="187.6" y="84.7">W22-LED-1</text>
<text x="200" y="84.7">W22-LED-2</text>
<text x="214" y="84.7">NS-LED</text>
<text x="62.1" y="113.3">BLU_LED</text>
<text x="90.2" y="113.3">RED_LED</text>
<text x="117.4" y="113.3">GRN_LED</text>
<text x="143.8" y="113.3">W50-LED-1</text>
<text x="170.3" y="113.3">W50-LED-2</text>
<text x="196.7" y="113.3">W22-LED-1</text>
<text x="222.3" y="113.3">W22-LED-2</text>
<text x="248.7" y="113.3">NS-LED</text>
<text x="47.3" y="134.1">OPAMP_OUT</text>
<text x="75.4" y="134.1">OPAMP_OUT</text>
<text x="101.8" y="134.1">OPAMP_OUT</text>
<text x="128.7" y="134.1">OPAMP_OUT</text>
<text x="155.1" y="134.1">OPAMP_OUT</text>
<text x="181.5" y="134.1">OPAMP_OUT</text>
<text x="207.9" y="134.1">OPAMP_OUT</text>
<text x="233.8" y="134.1">OPAMP_OUT</text>
</g>
<g font-size="1.5" fill="#00f">
<text x="58.8" y="64.8">+</text>
<text x="62.5" y="64.3">V+</text>
<text x="58.8" y="68.1">-</text>
<text x="62.5" y="69.2">V-</text>
</g>
<g font-size="1.2">
<text x="45.5" y="8.7">5</text>
<text x="95" y="8.7">4</text>
<text x="144.5" y="8.7">3</text>
<text x="194.1" y="8.7">2</text>
<text x="243.6" y="8.7">1</text>
<text x="19.5" y="29.7">D</text>
<text x="268.8" y="29.7">D</text>
<text x="19.5" y="68.9">C</text>
<text x="268.8" y="68.9">C</text>
<text x="19.5" y="108.1">B</text>
<text x="268.8" y="108.1">B</text>
<text x="19.5" y="147.3">A</text>
<text x="268.8" y="147.3">A</text>
<text x="45.5" y="167.2">5</text>
<text x="95" y="167.2">4</text>
<text x="144.5" y="167.2">3</text>
<text x="194.1" y="167.2">2</text>
<text x="243.6" y="167.2">1</text>
</g>
</svg>
